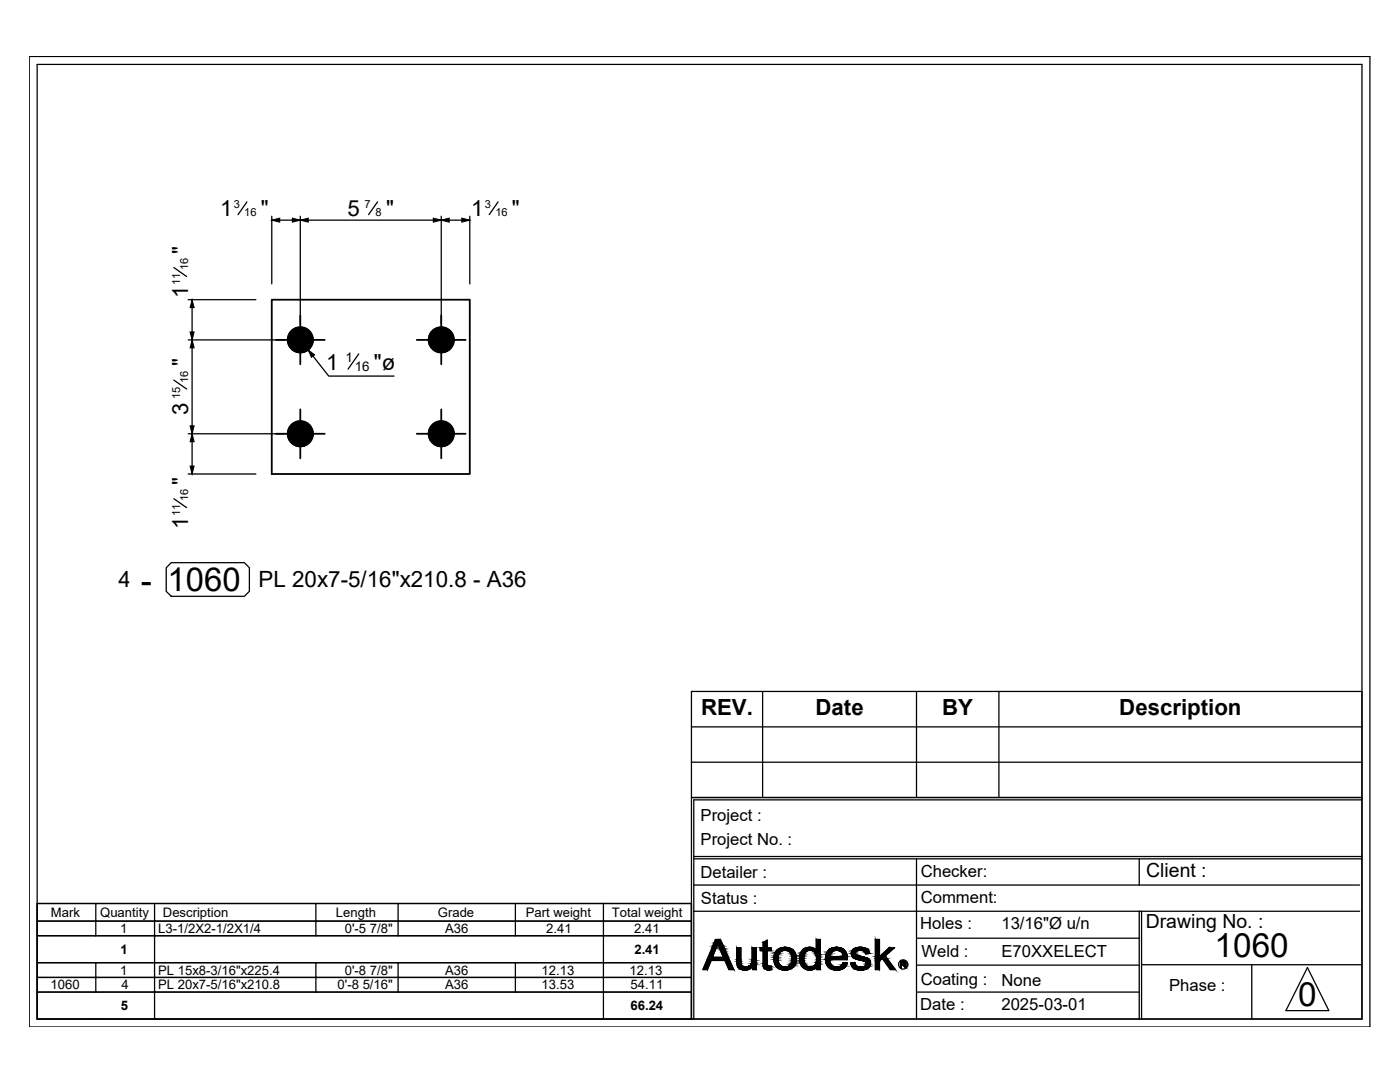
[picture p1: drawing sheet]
<svg xmlns="http://www.w3.org/2000/svg" width="279mm" height="216mm" viewBox="0 0 279 216" stroke-linecap="round" stroke-linejoin="round" font-family="sans-serif">
<g fill="none" stroke="#000" stroke-width=".36">
<path d="M54.2 59.8h39.6v34.8h-39.6zM55.1 67.8h9.7M59.9 62.9v9.8M83.2 67.8h9.7M88.1 62.9v9.8M55.1 86.6h9.7M59.9 81.7v9.7M83.2 86.6h9.7M88.1 81.7v9.7"/>
<circle cx="59.9" cy="67.8" r="2.53"/>
<circle cx="88.1" cy="67.8" r="2.53"/>
<circle cx="59.9" cy="86.5" r="2.53"/>
<circle cx="88.1" cy="86.5" r="2.53"/>
</g>
<g fill="#000" stroke="#000" stroke-width=".2">
<path d="M38.3 59.8l.4 1.6h-.8zM54.2 43.9l1.6-.4v.8zM59.9 43.9l1.6-.4v.8zM58.3 43.5l1.6 .4-1.6 .4zM88.1 43.9l1.5-.4v.8zM86.5 43.5l1.6 .4-1.6 .4zM92.2 43.5l1.6 .4-1.6 .4zM37.9 66.2h.8l-.4 1.6zM38.3 67.8l.4 1.6h-.8zM61.5 69.8l1.3 1-.6 .5zM37.9 93h.8l-.4 1.6zM37.9 85h.8l-.4 1.6z"/>
<path d="M38.3 86.6l.4 1.5h-.8zM143.7 187.5l.1 .1h-.2zM147.3 193h.2zM148.6 193.6h.1zM152.3 192.9h.2zM152.3 188.1l.8-.5v.5zM153.3 193.5h.3zM153.7 192.8h.2zM155.1 193h.7zM156.5 189h.2zM157.1 189.6h1.2zM160.2 193h.7z"/>
<path d="M160.6 189.3h1.9zM162.3 192.8h.1zM165.3 193h1.7zM165.6 190.9h3.5v.1zM166.9 193.6h.3zM166.9 189h.1zM168.3 192.1h.3zM167.9 189.6h.6zM171.2 191.5h2.3zM171.7 193.6h.3zM171.8 193h1.6zM172.7 190.2h.9z"/>
<path d="M172.5 189.6h.8zM179.9 192.3h.8zM180.4 192.3h.3zM180.1 192.5h.3zM180.3 191.9h.4z"/>
<path d="M57.4 67.8v.4l2.5-.4zM57.4 68.2l2.5-.4-2.3 .9zM57.6 68.7l.1 .4 2.2-1.3z"/>
<path d="M57.7 66.6l-.1 .4 2.3 .8zM57.6 67l2.3 .8-2.5-.4zM57.4 67.4v.4h2.5z"/>
<path d="M57.7 69.1l.3 .4 1.9-1.7zM58 69.5l1.9-1.7-1.6 2zM59.9 67.8l-1.6 2 .4 .2z"/>
<path d="M58.3 65.9l1.6 1.9-1.2-2.2zM58.3 65.9l1.6 1.9-1.9-1.6zM58 66.2l-.3 .4 2.2 1.2z"/>
<path d="M59.9 67.8l-1.2 2.2 .4 .2zM59.9 67.8l-.4 2.5-.4-.1zM59.9 67.8l-.4 2.5h.4z"/>
<path d="M59.5 65.3l.4 2.5v-2.5zM59.1 65.4l.4-.1 .4 2.5zM58.7 65.6l1.2 2.2-.8-2.4z"/>
<path d="M59.9 67.8v2.5h.5zM59.9 67.8l.9 2.4-.4 .1zM59.9 67.8l.9 2.4 .4-.2z"/>
<path d="M60.8 65.4l-.9 2.4 1.3-2.2zM60.4 65.3l.4 .1-.9 2.4zM59.9 65.3v2.5l.5-2.5z"/>
<path d="M59.9 67.8l1.3 2.2 .4-.2zM59.9 67.8l2 1.7-.3 .3zM59.9 67.8l2 1.7 .2-.4z"/>
<path d="M59.9 67.8l2.2-1.2-.2-.4zM61.6 65.9l.3 .3-2 1.6zM61.2 65.6l-1.3 2.2 1.7-1.9z"/>
<path d="M59.9 67.8l2.2 1.3 .2-.4zM59.9 67.8l2.5 .4-.1 .5zM59.9 67.8l2.5 .4v-.4z"/>
<path d="M59.9 67.8h2.5v-.4zM59.9 67.8l2.4-.8 .1 .4zM59.9 67.8l2.4-.8-.2-.4z"/>
<path d="M85.5 67.8l.1 .4 2.5-.4zM85.6 68.2l2.5-.4-2.4 .9zM85.7 68.7l.2 .4 2.2-1.3z"/>
<path d="M85.9 66.6l-.2 .4 2.4 .8zM85.7 67l2.4 .8-2.5-.4zM85.6 67.4l-.1 .4h2.6z"/>
<path d="M85.9 69.1l.2 .4 2-1.7zM86.1 69.5l2-1.7-1.7 2zM88.1 67.8l-1.7 2 .4 .2z"/>
<path d="M86.4 65.9l1.7 1.9-1.3-2.2zM86.4 65.9l1.7 1.9-2-1.6zM86.1 66.2l-.2 .4 2.2 1.2z"/>
<path d="M88.1 67.8l-1.3 2.2 .4 .2zM88.1 67.8l-.5 2.5-.4-.1zM88.1 67.8l-.5 2.5h.5z"/>
<path d="M87.6 65.3l.5 2.5v-2.5zM87.2 65.4l.4-.1 .5 2.5zM86.8 65.6l1.3 2.2-.9-2.4z"/>
<path d="M88.1 67.8v2.5h.4zM88.1 67.8l.8 2.4-.4 .1zM88.1 67.8l.8 2.4 .4-.2z"/>
<path d="M88.9 65.4l-.8 2.4 1.2-2.2zM88.5 65.3l.4 .1-.8 2.4zM88.1 65.3v2.5l.4-2.5z"/>
<path d="M88.1 67.8l1.2 2.2 .4-.2zM88.1 67.8l1.9 1.7-.3 .3zM88.1 67.8l1.9 1.7 .2-.4z"/>
<path d="M88.1 67.8l2.1-1.2-.2-.4zM89.7 65.9l.3 .3-1.9 1.6zM89.3 65.6l-1.2 2.2 1.6-1.9z"/>
<path d="M88.1 67.8l2.1 1.3 .2-.4zM88.1 67.8l2.4 .4-.1 .5zM88.1 67.8l2.4 .4 .1-.4z"/>
<path d="M88.1 67.8h2.5l-.1-.4zM88.1 67.8l2.3-.8 .1 .4zM88.1 67.8l2.3-.8-.2-.4z"/>
<path d="M57.4 86.6v.4l2.5-.4zM57.4 87l2.5-.4-2.3 .8zM57.6 87.4l.1 .4 2.2-1.2z"/>
<path d="M57.7 85.3l-.1 .4 2.3 .9zM57.6 85.7l2.3 .9-2.5-.5zM57.4 86.1v.5h2.5z"/>
<path d="M57.7 87.8l.3 .4 1.9-1.6zM58 88.2l1.9-1.6-1.6 1.9zM59.9 86.6l-1.6 1.9 .4 .3z"/>
<path d="M58.3 84.6l1.6 2-1.2-2.2zM58.3 84.6l1.6 2-1.9-1.7zM58 84.9l-.3 .4 2.2 1.3z"/>
<path d="M59.9 86.6l-1.2 2.2 .4 .1zM59.9 86.6l-.4 2.5-.4-.2zM59.9 86.6l-.4 2.5h.4z"/>
<path d="M59.5 84.1l.4 2.5v-2.6zM59.1 84.2l.4-.1 .4 2.5zM58.7 84.4l1.2 2.2-.8-2.4z"/>
<path d="M59.9 86.6v2.5h.5zM59.9 86.6l.9 2.3-.4 .2zM59.9 86.6l.9 2.3 .4-.1z"/>
<path d="M60.8 84.2l-.9 2.4 1.3-2.2zM60.4 84.1l.4 .1-.9 2.4zM59.9 84v2.6l.5-2.5z"/>
<path d="M59.9 86.6l1.3 2.2 .4-.3zM59.9 86.6l2 1.6-.3 .3zM59.9 86.6l2 1.6 .2-.4z"/>
<path d="M59.9 86.6l2.2-1.3-.2-.4zM61.6 84.6l.3 .3-2 1.7zM61.2 84.4l-1.3 2.2 1.7-2z"/>
<path d="M59.9 86.6l2.2 1.2 .2-.4zM59.9 86.6l2.5 .4-.1 .4zM59.9 86.6l2.5 .4v-.4z"/>
<path d="M59.9 86.6h2.5v-.5zM59.9 86.6l2.4-.9 .1 .4zM59.9 86.6l2.4-.9-.2-.4z"/>
<path d="M85.5 86.6l.1 .4 2.5-.4zM85.6 87l2.5-.4-2.4 .8zM85.7 87.4l.2 .4 2.2-1.2z"/>
<path d="M85.9 85.3l-.2 .4 2.4 .9zM85.7 85.7l2.4 .9-2.5-.5zM85.6 86.1l-.1 .5h2.6z"/>
<path d="M85.9 87.8l.2 .4 2-1.6zM86.1 88.2l2-1.6-1.7 1.9zM88.1 86.6l-1.7 1.9 .4 .3z"/>
<path d="M86.4 84.6l1.7 2-1.3-2.2zM86.4 84.6l1.7 2-2-1.7zM86.1 84.9l-.2 .4 2.2 1.3z"/>
<path d="M88.1 86.6l-1.3 2.2 .4 .1zM88.1 86.6l-.5 2.5-.4-.2zM88.1 86.6l-.5 2.5h.5z"/>
<path d="M87.6 84.1l.5 2.5v-2.6zM87.2 84.2l.4-.1 .5 2.5zM86.8 84.4l1.3 2.2-.9-2.4z"/>
<path d="M88.1 86.6v2.5h.4zM88.1 86.6l.8 2.3-.4 .2zM88.1 86.6l.8 2.3 .4-.1z"/>
<path d="M88.9 84.2l-.8 2.4 1.2-2.2zM88.5 84.1l.4 .1-.8 2.4zM88.1 84v2.6l.4-2.5z"/>
<path d="M88.1 86.6l1.2 2.2 .4-.3zM88.1 86.6l1.9 1.6-.3 .3zM88.1 86.6l1.9 1.6 .2-.4z"/>
<path d="M88.1 86.6l2.1-1.3-.2-.4zM89.7 84.6l.3 .3-1.9 1.7zM89.3 84.4l-1.2 2.2 1.6-2z"/>
<path d="M88.1 86.6l2.1 1.2 .2-.4zM88.1 86.6l2.4 .4-.1 .4zM88.1 86.6l2.4 .4 .1-.4z"/>
<path d="M88.1 86.6h2.5l-.1-.5zM88.1 86.6l2.3-.9 .1 .4zM88.1 86.6l2.3-.9-.2-.4z"/>
<path d="M141 191.7l.2 1.8 .7-1.8zM141 191.7l.2 1.8h-.9z"/>
<path d="M141.3 191l3.4 .7-2.5-.7zM141.3 191l3.4 .7h-3.7z"/>
<path d="M142.1 189.2l.1 1.8 .7-1.8zM142.1 189.2l.1 1.8h-.9z"/>
<path d="M142.2 189l.7 .2 .1-.2zM142.2 189l.7 .2h-.8z"/>
<path d="M142.3 188.7l.7 .3 .1-.3zM142.3 188.7l.7 .3h-.8z"/>
<path d="M142.4 188.4l.7 .3 .1-.3zM142.4 188.4l.7 .3h-.8z"/>
<path d="M142.5 188.1l.7 .3v-.3zM142.5 188.1l.7 .3h-.8z"/>
<path d="M142.8 187.6l.5 .5 .3-.5zM142.8 187.6l.5 .5h-.8z"/>
<path d="M142.8 187.5l.8 .1 .1-.1zM142.8 187.5l.8 .1h-.8z"/>
<path d="M143.6 187.6l.4 .5-.2-.5zM143.6 187.6l.4 .5h-.7z"/>
<path d="M143.3 188.1l.8 .1-.1-.1zM143.3 188.1l.8 .1h-.8z"/>
<path d="M143.3 188.2l.9 .4-.1-.4zM143.3 188.2l.9 .4h-.8z"/>
<path d="M143.4 188.6l.9 .2-.1-.2zM143.4 188.6l.9 .2h-.8z"/>
<path d="M143.5 188.8l.9 .1zM143.5 188.8l.9 .1z"/>
<path d="M143.5 188.9l.9 .1v-.1zM143.5 188.9l.9 .1h-.8z"/>
<path d="M143.6 189l.9 .2-.1-.2zM143.6 189l.9 .2h-.8z"/>
<path d="M143.7 189.2l.9 .3-.1-.3zM143.7 189.2l.9 .3h-.8z"/>
<path d="M143.8 189.5l1 .3-.2-.3zM143.8 189.5l1 .3h-.9z"/>
<path d="M143.9 189.8l1 .3-.1-.3zM143.9 189.8l1 .3h-.9z"/>
<path d="M144 190.1l1.1 .4-.2-.4zM144 190.1l1.1 .4h-.9z"/>
<path d="M144.2 190.5l1.1 .5-.2-.5zM144.2 190.5l1.1 .5h-.9z"/>
<path d="M142.2 191l3.4 .7-.3-.7zM142.2 191l3.4 .7h-.9z"/>
<path d="M144.7 191.7l1.7 1.8-.8-1.8zM144.7 191.7l1.7 1.8h-.9z"/>
<path d="M147 191.9h.9zM147 191.9h.9z"/>
<path d="M147 189.1l.9 2.4v-2.4zM147 189.1l.9 2.4h-.9z"/>
<path d="M147 191.5l.9 .3v-.3zM147 191.5l.9 .3h-.9z"/>
<path d="M147 191.8l.9 .1zM147 191.8l.9 .1z"/>
<path d="M147 191.9l.9 .3v-.3zM147 191.9l.9 .3h-.8z"/>
<path d="M147.1 192.2h.8zM147.1 192.2h.8z"/>
<path d="M147.1 192.2l.8 .2v-.2zM147.1 192.2l.8 .2h-.8z"/>
<path d="M147.1 192.4l.9 .1-.1-.1zM147.1 192.4l.9 .1h-.9z"/>
<path d="M147.1 192.5l.9 .1v-.1zM147.1 192.5l.9 .1h-.9z"/>
<path d="M147.1 192.6l1.1 .2-.2-.2zM147.1 192.6l1.1 .2h-1z"/>
<path d="M147.2 192.8h1zM147.2 192.8h1z"/>
<path d="M147.2 192.8l1.3 .1-.3-.1zM147.2 192.8l1.3 .1h-1.3z"/>
<path d="M147.2 192.9h1.6zM147.2 192.9h1.6z"/>
<path d="M147.3 192.9h1.5zM147.3 192.9h1.5z"/>
<path d="M147.3 192.9h1.5zM147.3 192.9l.2 .1z"/>
<path d="M148.5 193.6h.4zM148.5 193.6h.2z"/>
<path d="M148.3 193.5h.7zM148.3 193.5l.6 .1z"/>
<path d="M148.2 193.5h1zM148.2 193.5h.8z"/>
<path d="M148 193.5h1.3zM148 193.5h1.2z"/>
<path d="M149.4 192.8h.3zM149.4 192.8h.3z"/>
<path d="M147.9 193.4h1.6zM147.9 193.4l1.4 .1z"/>
<path d="M147.8 193.4h1.7zM147.8 193.4h1.7z"/>
<path d="M147.6 193.3l1.9 .1 .2-.1zM147.6 193.3l1.9 .1z"/>
<path d="M149.4 192.8h.4zM149.4 192.8h.4z"/>
<path d="M149.4 192.8h.7zM149.3 192.8h.8z"/>
<path d="M147.5 193.2h2.3zM147.5 193.2l2.2 .1z"/>
<path d="M147.4 193.1l2.4 .1 .2-.1zM147.4 193.1l2.4 .1h-2.3z"/>
<path d="M147.5 193h2.6zM147.3 193h2.8z"/>
<path d="M147.3 193l2.7 .1 .1-.1zM147.3 193l2.7 .1h-2.6z"/>
<path d="M148.9 192.9h1.2zM148.8 192.9h1.3z"/>
<path d="M148.8 192.9h1.3zM147.5 193h2.6z"/>
<path d="M149.1 192.9h1zM148.9 192.9h1.2z"/>
<path d="M149.3 192.8h.9zM149.1 192.9h1z"/>
<path d="M149.3 192.8h.9zM149.3 192.8h.9z"/>
<path d="M150.1 189.1l.8 2.3v-2.3zM150.1 189.1l.8 2.3h-.8z"/>
<path d="M150.1 191.4l.8 .2v-.2zM150.1 191.4l.8 .2h-.8z"/>
<path d="M150.1 191.6l.8 .4v-.4zM150.1 191.6l.8 .4h-.8z"/>
<path d="M150.1 192l.8 .3v-.3zM150.1 192l.8 .3h-.9z"/>
<path d="M150 192.3l.9 .2v-.2zM150 192.3l.9 .2h-1z"/>
<path d="M149.9 192.5l1 .1v-.1zM149.9 192.5l1 .1h-1.2z"/>
<path d="M149.7 192.6l1.2 .2v-.2zM149.4 192.8l.3-.2 1.2 .2z"/>
<path d="M149.4 192.8h1.5zM149.4 192.8h1.5z"/>
<path d="M149.7 192.8h1.2zM149.7 192.8h1.2z"/>
<path d="M149.8 192.8h1.1zM149.8 192.8h1.1z"/>
<path d="M150.1 192.8h.8zM150.1 192.8h.8z"/>
<path d="M150.2 192.8l.7 .7v-.7zM150.2 192.8l.7 .7h-.7z"/>
<path d="M152.3 188.1l.8 1v-1zM152.3 188.1l.8 1h-.8z"/>
<path d="M152.3 189.7l.8 2.5v-2.5zM152.3 189.7l.8 2.5h-.8z"/>
<path d="M152.3 192.2h.8zM152.3 192.2h.8z"/>
<path d="M152.3 192.2l.8 .1v-.1zM152.3 192.2l.8 .1h-.8z"/>
<path d="M152.3 192.3l.8 .3v-.3zM152.3 192.3l.8 .3h-.8z"/>
<path d="M152.3 192.6l.9 .1zM152.3 192.6l.9 .1z"/>
<path d="M152.3 192.7h.9zM152.3 192.7h.9z"/>
<path d="M152.3 192.7l1.1 .1zM152.3 192.7l1.1 .1h-1.1z"/>
<path d="M152.3 192.8h1.2zM152.3 192.8h1.2z"/>
<path d="M152.3 192.8h1.3zM152.3 192.8h1.3z"/>
<path d="M152.3 192.8h1.3zM152.3 192.8l.2 .1z"/>
<path d="M153.2 193.5h.5zM153.2 193.5h.4z"/>
<path d="M153 193.5h.8zM153 193.5h.7z"/>
<path d="M151.7 189.1l2.2 .6v-.6zM151.7 189.1l2.2 .6h-2.2z"/>
<path d="M153.7 192.8h.2zM153.6 192.8h.3z"/>
<path d="M153.6 192.8l.3 .1zM152.5 192.9h1.4z"/>
<path d="M152.5 192.9h1.5zM152.4 192.9h1.6z"/>
<path d="M152.4 192.9l1.6 .2v-.2zM152.4 192.9l1.6 .2h-1.6z"/>
<path d="M152.4 193.1l1.6 .2v-.2zM152.4 193.1l1.6 .2h-1.3z"/>
<path d="M152.7 193.3l1.3 .1zM152.7 193.3l1.3 .1z"/>
<path d="M152.8 193.4l1.2 .1zM152.8 193.4l1.2 .1z"/>
<path d="M152.9 193.5h1.1zM152.9 193.5h.9z"/>
<path d="M154.4 191.1l.9 .2v-.2zM154.4 191.1l.9 .2h-.9z"/>
<path d="M154.4 191.3l.9 .2v-.2zM154.4 191.3l.9 .2h-.9z"/>
<path d="M154.5 191l.8 .1v-.1zM154.5 191l.8 .1h-.9z"/>
<path d="M154.4 191.5l.9 .2v-.2zM154.4 191.5l.9 .2h-.8z"/>
<path d="M154.5 191.7l.8 .1v-.1zM154.5 191.7l.8 .1h-.8z"/>
<path d="M154.5 190.8l.8 .2v-.2zM154.5 190.8l.8 .2h-.8z"/>
<path d="M154.5 191.8l.8 .1v-.1zM154.5 191.8l.8 .1h-.8z"/>
<path d="M154.5 190.6l.8 .2v-.2zM154.5 190.6l.8 .2h-.8z"/>
<path d="M154.5 191.9l.9 .2-.1-.2zM154.5 191.9l.9 .2h-.9z"/>
<path d="M154.5 190.5l.8 .1 .1-.1zM154.5 190.5l.8 .1h-.8z"/>
<path d="M154.5 192.1l.9 .1v-.1zM154.5 192.1l.9 .1h-.8z"/>
<path d="M154.6 192.2l1 .2-.2-.2zM154.6 192.2l1 .2h-1z"/>
<path d="M154.6 190.3l.8 .2 .1-.2zM154.6 190.3l.8 .2h-.9z"/>
<path d="M154.6 190.3h.9zM154.6 190.3h.9z"/>
<path d="M154.6 192.4h1zM154.6 192.4h1z"/>
<path d="M154.7 192.4l1 .1zM154.7 192.4l1 .1z"/>
<path d="M154.7 190.1l.8 .2 .1-.2zM154.7 190.1l.8 .2h-.9z"/>
<path d="M154.7 190h1zM154.7 190l.9 .1z"/>
<path d="M154.7 192.5l1.1 .1zM154.7 192.5l1.1 .1z"/>
<path d="M154.8 192.6l1.1 .2-.1-.2zM154.8 192.6l1.1 .2h-1.1z"/>
<path d="M154.8 189.9l.9 .1 .1-.1zM154.8 189.9l.9 .1h-1z"/>
<path d="M154.8 189.9h1.1zM154.8 189.9h1z"/>
<path d="M154.8 192.8h1.3zM154.8 192.8h1.3z"/>
<path d="M154.9 189.8h1.2zM154.8 189.9h1.1z"/>
<path d="M154.9 192.8l1.3 .1zM154.9 192.8l1.3 .1z"/>
<path d="M154.9 192.9l1.6 .1zM154.9 192.9l1.6 .1z"/>
<path d="M155 189.7h1.3zM155 189.7h1.4z"/>
<path d="M155 189.7l1.1 .1 .2-.1zM155 189.7l1.1 .1h-1.2z"/>
<path d="M155.1 193h1.5zM155.1 193h.7z"/>
<path d="M155 193h1.6zM155 193h1.6z"/>
<path d="M155 189.6h1.6zM155 189.6h1.7z"/>
<path d="M155 189.6h1.6zM155 189.6l1.4 .1z"/>
<path d="M155 193h1.7zM155 193h1.7z"/>
<path d="M155 193h1.7zM155 193h1.6z"/>
<path d="M156.5 189h.5zM156.4 189h.6z"/>
<path d="M156.3 193.6h.7zM156.3 193.6h.5z"/>
<path d="M156.4 189l.7 .1zM156.2 189.1h.9z"/>
<path d="M155.1 189.6h2zM155.1 189.6h1.6z"/>
<path d="M156.3 193.5h.8zM156.3 193.5l.7 .1z"/>
<path d="M156.2 189.1h1.1zM156 189.1h1.3z"/>
<path d="M156 193.5h1.3zM156 193.5h1.1z"/>
<path d="M156 189.1h1.5zM155.9 189.1h1.6z"/>
<path d="M156 193.5h1.4zM156 193.5h1.3z"/>
<path d="M155.9 189.1l1.7 .1zM155.7 189.2h1.9z"/>
<path d="M155.7 193.4h1.9zM155.7 193.4l1.7 .1z"/>
<path d="M155.7 189.2l2 .1zM155.6 189.3h2.1z"/>
<path d="M155.7 193.4h2zM155.7 193.4h1.9z"/>
<path d="M155.6 189.3h2.3zM155.5 189.3h2.4z"/>
<path d="M155.5 193.3l2.2 .1 .2-.1zM155.5 193.3l2.2 .1z"/>
<path d="M155.5 189.3l2.5 .1zM155.3 189.4h2.7z"/>
<path d="M155.4 193.2h2.6zM155.4 193.2l2.5 .1z"/>
<path d="M155.3 189.4l2.9 .1zM155.2 189.5h3z"/>
<path d="M155.2 193.1l2.8 .1 .1-.1zM155.2 193.1l2.8 .1h-2.6z"/>
<path d="M155.2 189.5l3.1 .1-.1-.1zM155.1 189.6l.1-.1 3.1 .1z"/>
<path d="M155.1 193h3.1zM155.1 193l3 .1z"/>
<path d="M155.1 193h3.1zM155.1 193h3.1z"/>
<path d="M155.8 193h2.5zM155.1 193h3.1z"/>
<path d="M155.1 189.6h3.2zM155.1 189.6h3.2z"/>
<path d="M155.1 189.6h3.2zM155.1 189.6h2z"/>
<path d="M157.1 189.6h1.2zM156.7 189.6h1.6z"/>
<path d="M156.7 189.6h1.6zM156.7 189.6h1.6z"/>
<path d="M156.7 189.6h1.6zM156.7 189.6h1.6z"/>
<path d="M156.9 189.6l1.5 .1zM156.9 189.6l1.5 .1z"/>
<path d="M156.7 193h1.6zM156.7 193h1.6z"/>
<path d="M156.7 193h1.6zM156.6 193h1.7z"/>
<path d="M156.6 193h1.7zM155.8 193h2.5z"/>
<path d="M157 192.9h1.4zM156.7 193h1.6z"/>
<path d="M157.2 189.7l1.3 .1zM157.2 189.7l1.3 .1z"/>
<path d="M157.1 192.9h1.3zM157 192.9h1.4z"/>
<path d="M157.3 192.8h1.1zM157.1 192.9h1.3z"/>
<path d="M157.3 189.8l1.2 .1zM157.3 189.8l1.2 .1z"/>
<path d="M157.4 189.9l1.2 .1-.1-.1zM157.4 189.9l1.2 .1h-.9z"/>
<path d="M157.5 192.7l.9 .1 .1-.1zM157.3 192.8l.2-.1 .9 .1z"/>
<path d="M157.6 192.7h1zM157.5 192.7h1z"/>
<path d="M157.7 190h.9zM157.7 190h.9z"/>
<path d="M157.7 190l1 .1zM157.7 190l1 .1z"/>
<path d="M157.8 190.1l1 .2-.1-.2zM157.8 190.1l1 .2h-1z"/>
<path d="M157.7 192.5h1zM157.7 192.5h1z"/>
<path d="M157.7 192.5l.9 .2 .1-.2zM157.7 192.5l.9 .2h-1z"/>
<path d="M157.8 190.3l1 .1zM157.8 190.3l1 .1z"/>
<path d="M157.9 192.3l.8 .2 .1-.2zM157.9 192.3l.8 .2h-1z"/>
<path d="M157.9 190.4l.9 .2v-.2zM157.9 190.4l.9 .2h-.8z"/>
<path d="M157.9 192.2h.9zM157.9 192.2l.9 .1z"/>
<path d="M158 190.6h.8zM158 190.6h.8z"/>
<path d="M158 190.6l.9 .3-.1-.3zM158 190.6l.9 .3h-.8z"/>
<path d="M158 192l.8 .2v-.2zM158 192l.8 .2h-.9z"/>
<path d="M158 191.9h.9zM158 191.9l.8 .1z"/>
<path d="M158.1 191.7l.8 .2v-.2zM158.1 191.7l.8 .2h-.9z"/>
<path d="M158.1 190.9h.8zM158.1 190.9h.8z"/>
<path d="M158.1 190.9l.8 .3v-.3zM158.1 190.9l.8 .3h-.8z"/>
<path d="M158.1 191.3l.8 .1v-.1zM158.1 191.3l.8 .1h-.8z"/>
<path d="M158.1 191.4l.8 .2v-.2zM158.1 191.4l.8 .2h-.8z"/>
<path d="M158.1 191.6l.8 .1v-.1zM158.1 191.6l.8 .1h-.8z"/>
<path d="M158.1 191.2h.8zM158.1 191.2h.8z"/>
<path d="M158.1 191.2h.8zM158.1 191.2l.8 .1z"/>
<path d="M159.6 191.6h.8zM159.6 191.6h.8z"/>
<path d="M159.6 191.9h.9zM159.6 191.9h.9z"/>
<path d="M159.6 191.2l.8 .1zM159.6 191.2l.8 .1z"/>
<path d="M159.6 191.3l.8 .3v-.3zM159.6 191.3l.8 .3h-.8z"/>
<path d="M159.6 190.9l.8 .1v-.1zM159.6 190.9l.8 .1h-.8z"/>
<path d="M159.6 191l.8 .2v-.2zM159.6 191l.8 .2h-.8z"/>
<path d="M159.6 191.6l.9 .3-.1-.3zM159.6 191.6l.9 .3h-.9z"/>
<path d="M159.6 190.7l.8 .2 .1-.2zM159.6 190.7l.8 .2h-.8z"/>
<path d="M159.6 191.9l1 .3-.1-.3zM159.6 191.9l1 .3h-.9z"/>
<path d="M159.6 190.6h.9zM159.6 190.6l.9 .1z"/>
<path d="M159.7 192.2h.9zM159.7 192.2h.9z"/>
<path d="M159.7 190.4l.8 .2 .1-.2zM159.7 190.4l.8 .2h-.9z"/>
<path d="M159.7 192.2l1 .3-.1-.3zM159.7 192.2l1 .3h-.9z"/>
<path d="M159.7 190.3h.9zM159.7 190.3l.9 .1z"/>
<path d="M159.8 190.1h.9zM159.8 190.1h.9z"/>
<path d="M159.8 190.1l.8 .2 .1-.2zM159.8 190.1l.8 .2h-.9z"/>
<path d="M159.8 192.5h.9zM159.8 192.5h.9z"/>
<path d="M159.8 192.5l1.1 .2-.2-.2zM159.8 192.5l1.1 .2h-.9z"/>
<path d="M159.9 190l.8 .1 .1-.1zM159.9 190l.8 .1h-.9z"/>
<path d="M160 192.7h1zM160 192.7h1z"/>
<path d="M159.9 189.9l.9 .1 .2-.1zM159.9 189.9l.9 .1h-.9z"/>
<path d="M160 192.7l1.1 .1zM160 192.7l1.1 .1z"/>
<path d="M160 189.8h1.1zM160 189.8l1 .1h-1.1z"/>
<path d="M160 192.8l1.4 .1-.3-.1zM160 192.8l1.4 .1h-1.3z"/>
<path d="M160.1 189.7l1 .1 .2-.1zM160.1 189.7l1 .1h-1.1z"/>
<path d="M160.1 192.9h1.4zM160.1 192.9h1.4z"/>
<path d="M160.2 192.9l1.5 .1zM160.2 192.9l1.5 .1z"/>
<path d="M160.1 189.6h1.5zM160.1 189.6l1.2 .1z"/>
<path d="M161.5 189h.4zM161.3 189h.6z"/>
<path d="M160.1 189.6h1.5zM160.1 189.6h1.6z"/>
<path d="M160.1 189.6h1.5zM160.1 189.6h1.5z"/>
<path d="M161.3 193.6h.3zM161.3 193.6h.6z"/>
<path d="M160.2 193h1.5zM160.2 193h.7z"/>
<path d="M161.3 189l.7 .1zM161.2 189.1h.8z"/>
<path d="M161.2 189.1h1zM160.9 189.1h1.3z"/>
<path d="M161.3 193.5h.7zM161.3 193.5l.6 .1z"/>
<path d="M161 193.5h1.2zM161 193.5h1z"/>
<path d="M160.9 189.1h1.3zM160.9 189.1h1.3z"/>
<path d="M160.9 189.1l1.6 .2-.3-.2zM160.6 189.3l.3-.2 1.6 .2zM160.6 189.3h1.9z"/>
<path d="M161 193.5h1.2zM161 193.5h1.2z"/>
<path d="M162.3 192.8h.1zM162.2 192.8h.2z"/>
<path d="M162.2 192.8h.3zM162.2 192.8h.3z"/>
<path d="M162.2 192.8h.3zM162.2 192.8h.3z"/>
<path d="M160.7 193.4l1.5 .1 .3-.1zM160.7 193.4l1.5 .1z"/>
<path d="M162.2 192.8l.3 .1zM162.2 192.8l.3 .1z"/>
<path d="M160.6 189.3l2.1 .1-.2-.1zM160.3 189.4l.3-.1 2.1 .1z"/>
<path d="M160.7 193.3h1.8zM160.7 193.3l1.8 .1z"/>
<path d="M162.2 192.9h.5zM162.2 192.9h.5z"/>
<path d="M162.2 192.9h.6zM162.1 192.9h.7z"/>
<path d="M160.5 193.2l2 .1 .2-.1zM160.5 193.2l2 .1h-1.8z"/>
<path d="M160.3 189.4h2.4zM160.3 189.4h2.4z"/>
<path d="M160.3 189.4l2.6 .2-.2-.2zM160.1 189.6l.2-.2 2.6 .2z"/>
<path d="M162.1 192.9h.7zM162.1 192.9h.7z"/>
<path d="M160.4 193.2h2.4zM160.4 193.2h2.3z"/>
<path d="M162.1 192.9h.7zM162.1 192.9h.7z"/>
<path d="M162.1 192.9h.8zM162.1 192.9h.8z"/>
<path d="M160.1 189.6h2.8zM160.1 189.6h1.6z"/>
<path d="M162.1 192.9h.9zM162.1 192.9h.9z"/>
<path d="M160.9 193h2zM160.2 193h2.7z"/>
<path d="M160.2 193l2.6 .2 .1-.2zM160.2 193l2.6 .2h-2.4z"/>
<path d="M161.7 193h1.2zM160.9 193h2z"/>
<path d="M162 192.9h.9zM161.7 193h1.2z"/>
<path d="M162.1 192.9h.8zM162 192.9h.9z"/>
<path d="M162.9 187.5l.8 2.1v-2.1zM162.9 187.5l.8 2.1h-.8z"/>
<path d="M162.9 189.6h.8zM161.7 189.6h2z"/>
<path d="M161.7 189.6h2zM161.7 189.6h2z"/>
<path d="M161.9 189.6l1.8 .1zM161.9 189.6l1.8 .1z"/>
<path d="M162.2 189.7l1.5 .2v-.2zM162.2 189.7l1.5 .2h-1.3z"/>
<path d="M162.4 189.9l1.3 .2v-.2zM162.4 189.9l1.3 .2h-1z"/>
<path d="M162.7 190.1l1 .1v-.1zM162.7 190.1l1 .1z"/>
<path d="M162.7 190.2l1 .2v-.2zM162.7 190.2l1 .2h-.9z"/>
<path d="M162.8 190.4l.9 .3v-.3zM162.8 190.4l.9 .3h-.8z"/>
<path d="M162.9 190.7l.8 .3v-.3zM162.9 190.7l.8 .3h-.7z"/>
<path d="M163 191l.7 .4v-.4zM163 191l.7 .4h-.7z"/>
<path d="M163 191.4l.7 .1v-.1zM163 191.4l.7 .1h-.7z"/>
<path d="M163 191.5l.7 .3v-.3zM163 191.5l.7 .3h-.8z"/>
<path d="M162.9 191.8l.8 .3v-.3zM162.9 191.8l.8 .3h-.8z"/>
<path d="M162.9 192.1l.8 .3v-.3zM162.9 192.1l.8 .3h-.9z"/>
<path d="M162.8 192.4l.9 .2v-.2zM162.8 192.4l.9 .2h-1.1z"/>
<path d="M162.6 192.6h1.1zM162.6 192.6h1.1z"/>
<path d="M162.5 192.6l1.2 .2v-.2zM162.3 192.8l.2-.2 1.2 .2z"/>
<path d="M162.3 192.8h1.4zM162.3 192.8h1.4z"/>
<path d="M162.4 192.8h1.3zM162.4 192.8h1.3z"/>
<path d="M162.4 192.8h1.3zM162.4 192.8h1.3z"/>
<path d="M162.5 192.8h1.2zM162.5 192.8h1.2z"/>
<path d="M162.5 192.8l1.2 .1zM162.5 192.8l1.2 .1z"/>
<path d="M162.5 192.9h1.2zM162.5 192.9h1.2z"/>
<path d="M162.7 192.9h1zM162.7 192.9h1z"/>
<path d="M162.8 192.9h.9zM162.8 192.9h.9z"/>
<path d="M162.8 192.9h.9zM162.8 192.9h.9z"/>
<path d="M162.8 192.9h.9zM162.8 192.9h.9z"/>
<path d="M162.9 192.9h.8zM162.9 192.9h.8z"/>
<path d="M163 192.9l.7 .6v-.6zM163 192.9l.7 .6h-.7z"/>
<path d="M165.3 189.7h1.3zM165.3 189.7h1.3z"/>
<path d="M164.7 191.5l.9 .2v-.2zM164.7 191.5l.9 .2h-.9z"/>
<path d="M164.7 191.7l.9 .1v-.1zM164.7 191.7l.9 .1h-.8z"/>
<path d="M165.6 190.9l3.5 .1zM168.2 191h.9z"/>
<path d="M164.8 190.9l3.4 .1zM164.8 190.9l3.4 .1h-3.5z"/>
<path d="M164.8 191.8l.9 .2-.1-.2zM164.8 191.8l.9 .2h-.9z"/>
<path d="M164.8 190.7l.8 .2v-.2zM164.8 190.7l.8 .2h-.8z"/>
<path d="M164.8 190.7h.8zM164.8 190.7h.8z"/>
<path d="M164.8 192l.9 .1v-.1zM164.8 192l.9 .1h-.9z"/>
<path d="M164.8 192.1l1 .2-.1-.2zM164.8 192.1l1 .2h-.9z"/>
<path d="M164.9 190.5l.7 .2 .1-.2zM164.9 190.5l.7 .2h-.8z"/>
<path d="M164.9 190.4h.8zM164.9 190.4l.8 .1z"/>
<path d="M164.9 192.3h.9zM164.9 192.3h.9z"/>
<path d="M165 190.2l.7 .2 .1-.2zM165 190.2l.7 .2h-.8z"/>
<path d="M164.9 192.3l1.1 .2-.2-.2zM164.9 192.3l1.1 .2h-1z"/>
<path d="M165 190.1h.9zM165 190.1l.8 .1z"/>
<path d="M165 192.5l1 .1zM165 192.5l1 .1z"/>
<path d="M165 192.6h1zM165 192.6h1z"/>
<path d="M165.1 190l.8 .1 .1-.1zM165.1 190l.8 .1h-.9z"/>
<path d="M165 192.6l1.2 .2-.2-.2zM165 192.6l1.2 .2h-1.1z"/>
<path d="M165.1 189.9h1zM165.1 189.9l.9 .1z"/>
<path d="M165.1 189.9h1zM165.1 189.9h1z"/>
<path d="M165.1 192.8h1.2zM165.1 192.8h1.2z"/>
<path d="M165.2 192.8l1.3 .1-.2-.1zM165.2 192.8l1.3 .1h-1.2z"/>
<path d="M165.2 189.8l.9 .1 .2-.1zM165.2 189.8l.9 .1h-1z"/>
<path d="M165.3 192.9l1.5 .1zM165.3 192.9l1.5 .1z"/>
<path d="M165.3 189.7h1.3zM165.3 189.7l1 .1h-1.1z"/>
<path d="M165.3 189.7h1.3zM165.3 189.7h1.3z"/>
<path d="M165.3 189.6h1.6zM165.3 189.6l1.3 .1z"/>
<path d="M165.3 193h1.6zM165.3 193h1.6z"/>
<path d="M165.3 193h1.7zM165.3 193h1.7z"/>
<path d="M165.4 189.6h1.6zM165.3 189.6h1.6z"/>
<path d="M166.9 189h.3zM166.7 189h.5z"/>
<path d="M165.4 189.6h1.7zM165.4 189.6h1.6z"/>
<path d="M166.7 189h.6zM166.6 189h.7z"/>
<path d="M166.6 189l.9 .1zM166.4 189.1h1.1z"/>
<path d="M166.7 193.6h.6zM166.7 193.6h.5z"/>
<path d="M166.5 193.5h1zM166.5 193.5l.8 .1z"/>
<path d="M166.4 189.1h1.2zM166.3 189.1h1.3z"/>
<path d="M166.3 189.1l1.5 .1zM166 189.2h1.8z"/>
<path d="M165.4 189.6h2.3zM165.4 189.6h1.7z"/>
<path d="M166.3 193.5h1.4zM166.3 193.5h1.2z"/>
<path d="M166 189.2h1.9zM166 189.2h1.9z"/>
<path d="M166.2 193.5h1.6zM166.2 193.5h1.5z"/>
<path d="M166 189.2h2zM165.9 189.2h2.1z"/>
<path d="M165.4 189.6h2.5zM165.4 189.6h2.3z"/>
<path d="M166 193.4h1.9zM166 193.4l1.8 .1z"/>
<path d="M165.9 189.2l2.2 .1zM165.8 189.3h2.3z"/>
<path d="M165.8 189.3l2.4 .1zM165.7 189.4h2.5z"/>
<path d="M165.9 193.3h2.2zM165.9 193.3l2 .1z"/>
<path d="M165.8 193.3h2.4zM165.8 193.3h2.3z"/>
<path d="M165.7 189.4l2.6 .1zM165.5 189.5h2.8z"/>
<path d="M164.7 191h4.4zM164.7 191h4.4zM164.7 191h4.4zM164.7 191h4.4z"/>
<path d="M165.5 189.5l3 .1-.2-.1zM165.5 189.5l3 .1h-3.1z"/>
<path d="M165.6 193.2h2.8zM165.6 193.2l2.6 .1z"/>
<path d="M165.6 193.2h2.8zM165.6 193.2h2.8z"/>
<path d="M165.4 189.6h3.1zM165.4 189.6h2.5z"/>
<path d="M165.5 193.1h3zM165.5 193.1l2.9 .1z"/>
<path d="M167.9 189.6h.6zM167.7 189.6h.8z"/>
<path d="M167.7 189.6h.8zM167.1 189.6h1.4z"/>
<path d="M167.1 189.6h1.4zM167 189.6h1.5z"/>
<path d="M167 189.6h1.5zM167 189.6h1.5z"/>
<path d="M167 189.6l1.6 .1zM167 189.6l1.6 .1z"/>
<path d="M167.3 189.7l1.3 .1zM167.3 189.7l1.3 .1z"/>
<path d="M168.3 192.1l.8 .1zM168.3 192.1l.8 .1z"/>
<path d="M167.6 189.8h1.1zM167.6 189.8h1.1z"/>
<path d="M167.1 193h1.5zM167 193h1.6z"/>
<path d="M167 193h1.6zM165.3 193h3.3z"/>
<path d="M165.3 193l3.2 .1 .1-.1zM165.3 193l3.2 .1h-3z"/>
<path d="M167.1 193h1.6zM167.1 193h1.5z"/>
<path d="M167.6 189.8l1.2 .1zM167.6 189.8l1.2 .1z"/>
<path d="M167.4 192.9h1.3zM167.1 193h1.6z"/>
<path d="M167.6 192.8h1.1zM167.4 192.9h1.3z"/>
<path d="M167.9 189.9h.9zM167.9 189.9h.9z"/>
<path d="M167.9 189.9l1 .1zM167.9 189.9l1 .1z"/>
<path d="M167.8 192.7l.9 .1 .1-.1zM167.6 192.8l.2-.1 .9 .1z"/>
<path d="M168 190l.9 .1v-.1zM168 190l.9 .1z"/>
<path d="M167.8 192.7h1.1zM167.8 192.7h1z"/>
<path d="M168.1 190.1l.8 .2v-.2zM168.1 190.1l.8 .2z"/>
<path d="M168.1 190.3l.9 .1-.1-.1zM168.1 190.3l.9 .1h-.8z"/>
<path d="M168 192.5l.9 .2v-.2zM168 192.5l.9 .2h-1.1z"/>
<path d="M168 192.5h1zM168 192.5h.9z"/>
<path d="M168.2 190.4l.8 .1v-.1zM168.2 190.4l.8 .1h-.8z"/>
<path d="M168.2 190.5l.9 .2-.1-.2zM168.2 190.5l.9 .2h-.8z"/>
<path d="M168.2 192.3l.8 .2v-.2zM168.2 192.3l.8 .2h-1z"/>
<path d="M168.3 190.7l.8 .2v-.2zM168.3 190.7l.8 .2h-.8z"/>
<path d="M164.7 191l4.4 .3v-.3zM164.7 191l4.4 .3h-4.4z"/>
<path d="M168.2 192.2l.8 .1 .1-.1zM168.2 192.2l.8 .1h-.8z"/>
<path d="M164.7 191.3l4.4 .1zM164.7 191.3l4.4 .1z"/>
<path d="M164.7 191.4l4.4 .1v-.1zM164.7 191.4l4.4 .1h-4.4z"/>
<path d="M170.5 192.1l.1 .1zM169.8 192.2l.7-.1 .1 .1z"/>
<path d="M169.8 192.2h.8zM169.8 192.2h.8z"/>
<path d="M169.8 192.2l.9 .2-.1-.2zM169.8 192.2l.9 .2h-.9z"/>
<path d="M169.8 192.4l1 .1-.1-.1zM169.8 192.4l1 .1h-.9z"/>
<path d="M169.9 190.2l.8 .1zM169.9 190.2l.8 .1z"/>
<path d="M169.9 190.3l.9 .2-.1-.2zM169.9 190.3l.9 .2h-.9z"/>
<path d="M170 190h.7zM169.9 190h.8z"/>
<path d="M169.9 190l.8 .2v-.2zM169.9 190l.8 .2h-.8z"/>
<path d="M169.9 190.5h1zM169.9 190.5h1z"/>
<path d="M169.9 192.5l.9 .1zM169.9 192.5l.9 .1z"/>
<path d="M169.9 192.6l1 .1-.1-.1zM169.9 192.6l1 .1h-.9z"/>
<path d="M169.9 190.5h1zM169.9 190.5h1z"/>
<path d="M170 190.5l1.1 .1zM170 190.5l1.1 .1z"/>
<path d="M170 192.7l1.1 .1zM170 192.7l1.1 .1z"/>
<path d="M170 189.8l.7 .2 .3-.2zM170 189.8l.7 .2h-.7z"/>
<path d="M170.1 189.7h1zM170.1 189.7h1z"/>
<path d="M170.1 189.7h1zM170.1 189.7l.9 .1z"/>
<path d="M170 192.8l1.2 .1zM170 192.8l1.2 .1z"/>
<path d="M170 190.6l1.5 .1zM170 190.6l1.5 .1h-1.5z"/>
<path d="M170.1 192.9h1.4zM170.1 192.9h1.4z"/>
<path d="M170.1 189.7h1.3zM170.1 189.7h1z"/>
<path d="M170 190.7l1.7 .1zM170 190.7l1.7 .1z"/>
<path d="M170.1 192.9l1.7 .1zM170.1 192.9l1.7 .1z"/>
<path d="M171.6 189h.4zM171.4 189h.6z"/>
<path d="M170.1 189.6h1.6zM170.1 189.6h1.6z"/>
<path d="M170.1 189.6h1.6zM170.1 189.6l1.3 .1z"/>
<path d="M170 190.8h1.8zM170 190.8h1.8z"/>
<path d="M171.7 193.6h.2zM171.8 193.6h.1z"/>
<path d="M170.1 190.8l2.1 .1zM170.1 190.8l2.1 .1h-2.1z"/>
<path d="M171.8 193h1.6zM172.1 193h1.3z"/>
<path d="M170.1 193h3.3zM170.1 193h3.3z"/>
<path d="M171.4 189h.7zM171.2 189h.9z"/>
<path d="M171.2 189l1.2 .1zM171.1 189.1h1.3z"/>
<path d="M171.5 193.6h.6zM171.5 193.6h.5z"/>
<path d="M170.1 190.9l2.4 .1zM170.1 190.9l2.4 .1z"/>
<path d="M171.1 189.1h1.4zM170.9 189.1h1.6z"/>
<path d="M171.2 193.5h1.2zM171.2 193.5l.9 .1z"/>
<path d="M171.1 193.5h1.4zM171.1 193.5h1.3z"/>
<path d="M170.9 189.1l1.8 .1zM170.8 189.2h1.9z"/>
<path d="M170.2 189.6h2.3zM170.2 189.6h1.5z"/>
<path d="M170.2 191h2.4zM170.2 191h2.4z"/>
<path d="M170.2 191l2.6 .1zM170.2 191l2.6 .1z"/>
<path d="M170.8 189.2h2zM170.6 189.2h2.2z"/>
<path d="M170.9 193.4h1.8zM170.9 193.4l1.6 .1z"/>
<path d="M172.7 190.2l.2 .1zM172.8 190.3h.1z"/>
<path d="M170.8 193.4h1.9zM170.8 193.4h1.9z"/>
<path d="M170.6 189.2l2.3 .1zM170.5 189.3h2.4z"/>
<path d="M170.3 191.1h2.6zM170.3 191.1h2.6z"/>
<path d="M170.3 191.1h2.6zM170.3 191.1h2.6z"/>
<path d="M170.5 189.3h2.5zM170.5 189.3h2.5z"/>
<path d="M170.4 191.1l2.8 .1zM170.4 191.1l2.8 .1z"/>
<path d="M170.6 193.3l2.1 .1 .3-.1zM170.6 193.3l2.1 .1z"/>
<path d="M170.5 189.3l2.5 .1zM170.4 189.4h2.6z"/>
<path d="M170.5 193.3h2.5zM170.5 193.3h2.5z"/>
<path d="M170.4 189.4l2.8 .1-.2-.1zM170.3 189.5l.1-.1 2.8 .1z"/>
<path d="M170.5 191.2l2.8 .1zM170.5 191.2l2.8 .1z"/>
<path d="M170.4 193.2h2.8zM170.4 193.2l2.6 .1z"/>
<path d="M170.3 189.5h2.9zM170.3 189.5h2.9z"/>
<path d="M170.2 189.5h3zM170.2 189.5l2.3 .1z"/>
<path d="M170.4 193.2h2.8zM170.4 193.2h2.8z"/>
<path d="M172.5 189.6h.8zM171.7 189.6h1.6z"/>
<path d="M170.7 191.3l2.6 .1zM170.7 191.3l2.6 .1z"/>
<path d="M171.7 189.6h1.6zM171.7 189.6h1.6z"/>
<path d="M171.9 189.6l1.4 .1zM171.9 189.6l1.4 .1z"/>
<path d="M172.2 189.7h1.2zM172.2 189.7h1.2z"/>
<path d="M170.8 191.4l2.7 .1-.2-.1zM170.8 191.4l2.7 .1zM171.2 191.5h2.3z"/>
<path d="M170.2 193l3 .2 .2-.2zM170.2 193l3 .2h-2.8z"/>
<path d="M172.3 189.7l1.1 .1zM172.3 189.7l1.1 .1z"/>
<path d="M172.5 189.8h.9zM172.5 189.8h.9z"/>
<path d="M172.5 189.8l1 .2-.1-.2zM172.5 189.8l1 .2h-.8z"/>
<path d="M170.1 193h3.3zM170.1 193h3.3z"/>
<path d="M172.2 192.9h1.3zM171.8 193h1.6z"/>
<path d="M171.2 191.5h2.3zM171.2 191.5h2.3z"/>
<path d="M172.7 190h.8zM172.7 190h.8z"/>
<path d="M172.7 190l.9 .2-.1-.2zM172.7 190l.9 .2h-.9z"/>
<path d="M171.4 191.5l2.2 .1zM171.4 191.5l2.2 .1z"/>
<path d="M172.5 192.9h1zM172.2 192.9h1.3z"/>
<path d="M171.6 191.6l2 .1zM171.6 191.6l2 .1z"/>
<path d="M171.9 191.7h1.8zM171.9 191.7h1.8z"/>
<path d="M172.6 192.8h1zM172.6 192.8h1z"/>
<path d="M172.6 192.8l.9 .1 .1-.1zM172.5 192.9l.1-.1 .9 .1z"/>
<path d="M172.2 191.7l1.5 .1zM172.2 191.7l1.5 .1z"/>
<path d="M172.4 191.8h1.3zM172.4 191.8h1.3z"/>
<path d="M172.5 191.8h1.2zM172.5 191.8h1.2z"/>
<path d="M172.5 191.8l1.2 .1v-.1zM172.5 191.8l1.2 .1h-.9z"/>
<path d="M172.8 192.5l.8 .3 .1-.3zM172.8 192.5l.8 .3h-1z"/>
<path d="M172.9 192.5h.8zM172.9 192.5h.8z"/>
<path d="M172.8 191.9l.9 .1zM172.8 191.9l.9 .1z"/>
<path d="M172.8 192l.9 .1zM172.8 192l.9 .1z"/>
<path d="M172.8 192.1l.9 .1v-.1zM172.8 192.1l.9 .1h-.8z"/>
<path d="M172.9 192.3l.8 .2v-.2zM172.9 192.3l.8 .2h-.8z"/>
<path d="M172.9 192.2h.8zM172.9 192.2l.8 .1z"/>
<path d="M174.7 187.5l.8 3.4v-3.4zM174.7 187.5l.8 3.4h-.8z"/>
<path d="M174.7 190.9h.8zM174.7 190.9h.8z"/>
<path d="M174.7 190.9l1.4 .3-.6-.3zM174.7 190.9l1.4 .3h-1.4z"/>
<path d="M174.7 191.7l.8 1.8v-1.8zM174.7 191.7l.8 1.8h-.8z"/>
<path d="M174.7 191.3l.8 .4 .6-.4zM174.7 191.3l.8 .4h-.8z"/>
<path d="M174.7 191.2h1.4zM174.7 191.2l1.4 .1z"/>
<path d="M175.7 190.7l1.1 .2-.1-.2zM175.5 190.9l.2-.2 1.1 .2z"/>
<path d="M175.5 190.9h1.3zM175.5 190.9h1.3z"/>
<path d="M175.5 190.9l1.5 .3-.2-.3zM175.5 190.9l1.5 .3h-.9z"/>
<path d="M176.1 191.2l.9 .1zM176.1 191.2l.9 .1z"/>
<path d="M176.1 191.3l2.6 2.2-1.7-2.2zM176.1 191.3l2.6 2.2h-1z"/>
<path d="M177.4 189.1l-.7 1.6 1.8-1.6zM175.7 190.7l1.7-1.6-.7 1.6z"/>
<path d="M179.7 191.9l.2 .4v-.4zM179.7 191.9l.2 .4h-.2z"/>
<path d="M179.7 192.3h1zM179.7 192.3h1z"/>
<path d="M179.7 192.5l.2 .6v-.6zM179.7 192.5l.2 .6h-.2z"/>
<path d="M180.3 192.5h.2zM180.3 192.5h.2z"/>
<path d="M179.7 191.8h.7zM179.7 191.8h.7z"/>
<path d="M179.7 191.9h.6zM179.7 191.9h.6z"/>
<path d="M179.7 192.5h.7zM179.7 192.5h.4z"/>
<path d="M179.7 191.8h.8zM179.7 191.8h.8z"/>
<path d="M180.1 192.5h.3zM180.1 192.5h.3z"/>
<path d="M180.2 192.5h.3zM180.2 192.5h.3z"/>
<path d="M179.7 192.5h.8zM179.7 192.5h.7z"/>
<path d="M180.3 192.5h.2zM180.3 192.5h.2zM180.3 192.5h.2zM180.3 192.5h.2z"/>
<path d="M180.3 192.5l.3 .1zM180.3 192.5l.3 .1z"/>
<path d="M179.7 191.8h.8zM179.7 191.8h.8z"/>
<path d="M179.7 191.8l.9 .1zM179.7 191.8l.9 .1z"/>
<path d="M180.3 192.6l.3 .1zM180.3 192.6l.3 .1z"/>
<path d="M179.7 192.4h.9zM179.7 192.4l.8 .1z"/>
<path d="M180.4 192.7h.2zM180.4 192.7h.2zM180.4 192.7h.2zM180.4 192.7h.2z"/>
<path d="M180.4 192.7l.3 .1zM180.4 192.7l.3 .1z"/>
<path d="M179.7 191.9h.9zM179.7 191.9h.6z"/>
<path d="M179.7 192.3h1zM179.7 192.3l.9 .1z"/>
<path d="M180.3 191.9h.4zM180.3 191.9h.4z"/>
<path d="M180.3 191.9h.4zM180.3 191.9h.4z"/>
<path d="M180.4 191.9l.3 .1zM180.4 191.9l.3 .1z"/>
<path d="M180.4 192.3h.3zM180.4 192.3h.3zM180.4 192.3h.3z"/>
<path d="M180.4 192.3h.3zM180.2 192.3h.5z"/>
<path d="M180.5 192.8l.4 .3-.2-.3zM180.5 192.8l.4 .3h-.3z"/>
<path d="M180.5 192h.2zM180.5 192h.2z"/>
<path d="M180.5 192h.2zM180.5 192h.2z"/>
<path d="M180.5 192l.2 .1zM180.5 192l.2 .1z"/>
<path d="M180.5 192.2h.2zM180.5 192.2h.2z"/>
<path d="M180.5 192.2h.2zM180.5 192.2h.2z"/>
<path d="M180.5 192.2h.2zM180.4 192.3h.3z"/>
<path d="M180.6 192.1h.1zM180.6 192.1h.1z"/>
<path d="M180.6 192.1h.1zM180.6 192.1l.1 .1z"/>
</g>
<g fill="none" stroke="#000" stroke-width=".25">
<path d="M5.8 11.3h267.6v193.6h-267.6zM7.4 12.9h264.4v190.4h-264.4zM34.7 53.4l2.5 1.8M37.6 59.8h13.5M38.3 59.8v34.8M49.3 40.3l-1.8 2.5M54.2 43.9h39.6M54.2 43.1v13.5M59.9 43.1v21.6M75.3 40.3l-1.7 2.5M88.1 43.1v21.6M93.8 43.1v13.5"/>
<path d="M99.4 40.3l-1.8 2.5M34.7 75.8l2.5 1.8M37.6 67.8h19.2M61.5 69.8l4.1 5.2h13M71.6 70.6l-2.1 3.1M34.7 99.5l2.5 1.8M37.6 94.6h13.5M37.6 86.6h19.2M34.2 112.3h14.6l1 1v4.7l-1 1h-14.6l-1-1v-4.7zM152.2 138v21.1M182.9 138v21.1M199.4 138v21.1"/>
<path d="M271.8 138h-133.8v21.1h133.8h-133.8v44.2M138 145h133.8M138 152.1h133.8M271.8 159.6h-133.3v43.7M138.5 170.9h133.3M138.5 171.4h133.3M138.5 176.6h132.8M182.9 171.4v31.9M227.4 171.4v5.2M7.4 180.3h130.6v23h-130.6zM19.1 180.3h-11.7v3.5h11.7h-11.7v2.9h11.7M19.1 186.7h-11.7v5.4h11.7"/>
<path d="M19.1 192.1h11.7h-11.7v2.9h11.7h-11.7v3h11.7h-11.7M19.1 192.1h-11.7v2.9h11.7h-11.7v3h11.7M19.1 198h-11.7v5.3h11.7M30.8 180.3h-11.7v3.5h11.7h-11.7v2.9h11.7h-11.7M63 180.3h-32.2v3.5h32.2h-32.2v2.9h32.2M63 186.7h-32.2v5.4h32.2M63 192.1h-32.2v2.9h32.2h-32.2v3h32.2M63 198h-32.2v5.3h32.2M63 192.1h57.4M63 186.7h57.4M63 198h57.4M79.4 180.3h-16.4v3.5h16.4h-16.4v2.9h16.4"/>
<path d="M79.4 192.1h-16.4v2.9h16.4h-16.4v3h16.4M102.9 180.3h-23.5v3.5h23.5h-23.5v2.9h23.5M102.9 192.1h-23.5v2.9h23.5h-23.5v3h23.5M120.4 180.3h17.6v3.5h-17.6zM120.4 180.3h-17.5v3.5h17.5M120.4 183.8h17.6v2.9h-17.6zM120.4 183.8h-17.5v2.9h17.5M120.4 186.7h17.6v5.4h-17.6zM120.4 192.1h17.6v2.9h-17.6zM120.4 192.1h-17.5v2.9h17.5M120.4 195h17.6v3h-17.6zM120.4 195h-17.5v3h17.5"/>
<path d="M120.4 198h17.6v5.3h-17.6zM138.5 181.8h132.8M142.8 187.5h.9l-.4 .6 1.1 2.9h-2.2l2.5 .7 .8 1.8h.9l-2.7-6a2.08 2.08 0 0 0-.7 1.5l-.8 2 2.5 .7h-2.8l-.7 1.8h-.9zM147 189.1h.9v3.1a.84 .84 0 0 0 .9 .7l-1.5 .1-.3-1.1zM147.3 193l2.9-.2a1.94 1.94 0 0 1-2.9 .2zM150.1 189.1h.8v4.4h-.7v-.7h-.8a1.27 1.27 0 0 0 .7-1.4zM152.3 188.1l.8-.5v1.5h.8v.6h-.8v2.9l.5 .2-1.2 .1-.1-3.2h-.6v-.6h.6zM152.4 192.9l1.5-.1 .1 .7-1.2-.1zM155 189.7a2.51 2.51 0 0 1 3.3-.1h-1.6a1.7 1.7 0 0 0-1.1 2.8l.3 .4 .8 .2h-1.6a2.6 2.6 0 0 1-.1-3.3zM156.7 189.6h1.6a2.34 2.34 0 0 1 .1 3.3 2.34 2.34 0 0 1-3.3 .1h1.6a1.74 1.74 0 0 0 1.2-2.6l-.5-.5zM160.1 189.6a1.89 1.89 0 0 1 2.8 0 2.17 2.17 0 0 0-2.1 .4 1.98 1.98 0 0 0 .6 2.9l.3 .1h-1.5a2.64 2.64 0 0 1-.1-3.4zM160.2 193l2.1-.2 .7 .1a1.85 1.85 0 0 1-2.8 .1z"/>
<path d="M162.9 187.5h.8v6h-.7v-.6l-.7-.1a2.02 2.02 0 0 0-.1-3.1l-.5-.1h1.2zM165.3 189.7a2.41 2.41 0 0 1 3.2-.1 3.2 3.2 0 0 0-2.4 .3l-.3 .3-.2 .7 3.5 .1v.5h-3.5a1.45 1.45 0 0 0 1.4 1.5h-1.7a2.57 2.57 0 0 1 0-3.3zM165.3 193l2.1-.1 .6-.4 .3-.4 .8 .1a2.34 2.34 0 0 1-3.8 .8zM165.6 190.9h2.7l-.2-.6-.2-.4-.9-.3h1.5l.4 .5 .2 .9zM169.8 192.2l.8-.1 .2 .5 .4 .3 2.2 .1a2.38 2.38 0 0 1-3.5-.5zM170.3 189.5a2.54 2.54 0 0 1 2.9 0l-1.8 .2a.58 .58 0 0 0-.6 .8l.7 .2a3.1 3.1 0 0 1 2.2 1.1v.7l-.3 .5h-1.6a.79 .79 0 0 0 .8-.2 .79 .79 0 0 0 .2-.9l-.6-.2a3.2 3.2 0 0 1-2.2-.9l-.1-.3a.99 .99 0 0 1 .4-1zM171.7 189.6l1.5-.1 .4 .7-.8 .1-.3-.5zM174.7 187.5h.8v3.4l.6 .3-.6 .5v1.8h-.8zM175.5 190.9l1.9-1.8h1.1l-1.8 1.6 2 2.8h-1l-1.6-2.3zM179.7 191.8l.9 .1h-.7v.4h.8l-.8 .2v.6h-.2zM180.1 192.5h.3l.5 .6h-.3l-.3-.6zM180.3 191.9h.3l.1 .4h-.8h.5a.22 .22 0 0 0 .2-.2 .22 .22 0 0 0-.3-.2z"/>
<path d="M182.9 198h44.5M182.9 187.2h44.5M182.9 192.6h44.5M227.4 181.8v21.5M227.8 181.8v21.5M227.8 192.5h44M249.8 192.5v10.8M260.9 193.1l4.3 8.6h-8.6z"/>
<circle cx="180.3" cy="192.4" r=".92"/>
</g>
<g fill="#fff" stroke="#fff" stroke-width=".2">
<path d="M23.4 113.7l3.1 3.8h-3.1zM23.4 113.7l3.1 3.8v-3.8z"/>
<path d="M25.9 112.9l6.6 5.4h-6.6zM25.9 112.9l6.6 5.4v-5.4z"/>
<path d="M33.9 113l15.2 5.3h-15.2zM33.9 113l15.2 5.3v-5.3z"/>
<path d="M50.3 113.6l1.9 4.1h-1.9zM50.3 113.6l1.9 4.1v-4.1z"/>
<path d="M51.6 113.7l54.2 3.8h-54.2zM51.6 113.7l54.2 3.8v-3.8z"/>
<path d="M65.3 69.9l13.6 4.4h-13.6zM65.3 69.9l13.6 4.4v-4.4z"/>
<path d="M37.9 95.1v10.3h-3.8zM34.1 95.1v10.3l3.8-10.3z"/>
<path d="M37.9 71.4v11.6h-3.8zM34.1 71.4v11.6l3.8-11.6z"/>
<path d="M37.9 48.9v10.4h-3.8zM34.1 48.9v10.4l3.8-10.4z"/>
<path d="M44.1 39.7l9.6 3.7h-9.6zM44.1 39.7l9.6 3.7v-3.7z"/>
<path d="M69.3 39.7l9.4 3.7h-9.4zM69.3 39.7l9.4 3.7v-3.7z"/>
<path d="M94.2 39.7l9.7 3.7h-9.7zM94.2 39.7l9.7 3.7v-3.7z"/>
</g>
<g font-size="6.7">
<text x="28.1" y="118">-</text>
<text x="242.4" y="191">1060</text>
<text x="259.1" y="200.8">0</text>
</g>
<text font-size="6.6" x="33.5" y="118">1060</text>
<g font-size="4.5">
<text x="23.7" y="117.2">4</text>
<text x="51.6" y="117.2">PL 20x7-5/16&quot;x210.8 - A36</text>
</g>
<g font-size="4.4">
<text x="43.9" y="43.1">1</text>
<text x="52.1" y="43.1">&quot;</text>
<text x="69.4" y="43.1">5</text>
<text x="77.1" y="43.1">&quot;</text>
<text x="94.1" y="43.1">1</text>
<text x="102.2" y="43.1">&quot;</text>
<text x="37.6" y="50.6" transform="rotate(-90 37.6 50.6)">&quot;</text>
<text x="37.6" y="59.5" transform="rotate(-90 37.6 59.5)">1</text>
<text x="37.6" y="73.1" transform="rotate(-90 37.6 73.1)">&quot;</text>
<text x="65.1" y="73.7">1</text>
<text x="74.6" y="73.7">&quot;ø</text>
<text x="37.6" y="82.9" transform="rotate(-90 37.6 82.9)">3</text>
<text x="37.6" y="96.7" transform="rotate(-90 37.6 96.7)">&quot;</text>
<text x="37.6" y="105.6" transform="rotate(-90 37.6 105.6)">1</text>
<text x="139.9" y="142.7">REV.</text>
<text x="162.8" y="142.7">Date</text>
<text x="188.1" y="142.7">BY</text>
<text x="223.4" y="142.7">Description</text>
</g>
<g font-size="3.9">
<text x="228.8" y="175.1">Client :</text>
<text x="228.6" y="185.2">Drawing No. :</text>
</g>
<g font-size="3.3">
<text x="139.8" y="163.8">Project :</text>
<text x="139.8" y="168.6">Project No. :</text>
<text x="139.8" y="175.2">Detailer :</text>
<text x="183.8" y="175">Checker:</text>
<text x="139.9" y="180.4">Status :</text>
<text x="183.6" y="185.4">Holes :</text>
<text x="183.8" y="180.2">Comment:</text>
<text x="199.9" y="185.4">13/16&quot;Ø u/n</text>
<text x="183.9" y="190.9">Weld :</text>
<text x="199.9" y="190.9">E70XXELECT</text>
<text x="183.8" y="196.6">Coating :</text>
<text x="199.9" y="196.8">None</text>
<text x="233.3" y="197.8">Phase :</text>
<text x="183.6" y="201.6">Date :</text>
<text x="199.9" y="201.6">2025-03-01</text>
</g>
<g font-size="2.7">
<text x="68.9" y="72.1">1</text>
<text x="70.8" y="74">16</text>
</g>
<g font-size="2.6">
<text x="10.2" y="183">Mark</text>
<text x="20" y="183">Quantity</text>
<text x="32.5" y="183">Description</text>
<text x="67" y="183">Length</text>
<text x="87.4" y="183">Grade</text>
<text x="104.9" y="183">Part weight</text>
<text x="122.1" y="183">Total weight</text>
<text x="24" y="186.2">1</text>
<text x="24.1" y="190.3">1</text>
<text x="31.6" y="186.2">L3-1/2X2-1/2X1/4</text>
<text x="68.8" y="186.2">0'-5 7/8&quot;</text>
<text x="88.8" y="186.2">A36</text>
<text x="109" y="186.2">2.41</text>
<text x="126.6" y="186.2">2.41</text>
<text x="126.6" y="190.3">2.41</text>
<text x="10.1" y="197.4">1060</text>
<text x="24" y="194.5">1</text>
<text x="24.2" y="197.4">4</text>
<text x="31.6" y="194.5">PL 15x8-3/16&quot;x225.4</text>
<text x="31.6" y="197.4">PL 20x7-5/16&quot;x210.8</text>
<text x="67.4" y="197.4">0'-8 5/16&quot;</text>
<text x="68.8" y="194.5">0'-8 7/8&quot;</text>
<text x="88.8" y="194.5">A36</text>
<text x="88.8" y="197.4">A36</text>
<text x="108.1" y="194.5">12.13</text>
<text x="108.1" y="197.4">13.53</text>
<text x="125.7" y="194.5">12.13</text>
<text x="125.8" y="197.4">54.11</text>
<text x="24.1" y="201.6">5</text>
<text x="125.8" y="201.6">66.24</text>
</g>
<g font-size="2.2">
<text x="46.7" y="41.6">3</text>
<text x="72.7" y="41.6">7</text>
<text x="96.8" y="41.6">3</text>
<text x="48.7" y="43.1">16</text>
<text x="74.9" y="43.1">8</text>
<text x="98.9" y="43.1">16</text>
<text x="37.6" y="53.9" transform="rotate(-90 37.6 53.9)">16</text>
<text x="36" y="56.9" transform="rotate(-90 36 56.9)">11</text>
<text x="37.6" y="76.4" transform="rotate(-90 37.6 76.4)">16</text>
<text x="36" y="79.7" transform="rotate(-90 36 79.7)">15</text>
<text x="37.6" y="100.1" transform="rotate(-90 37.6 100.1)">16</text>
<text x="36" y="103" transform="rotate(-90 36 103)">11</text>
</g>
</svg>
